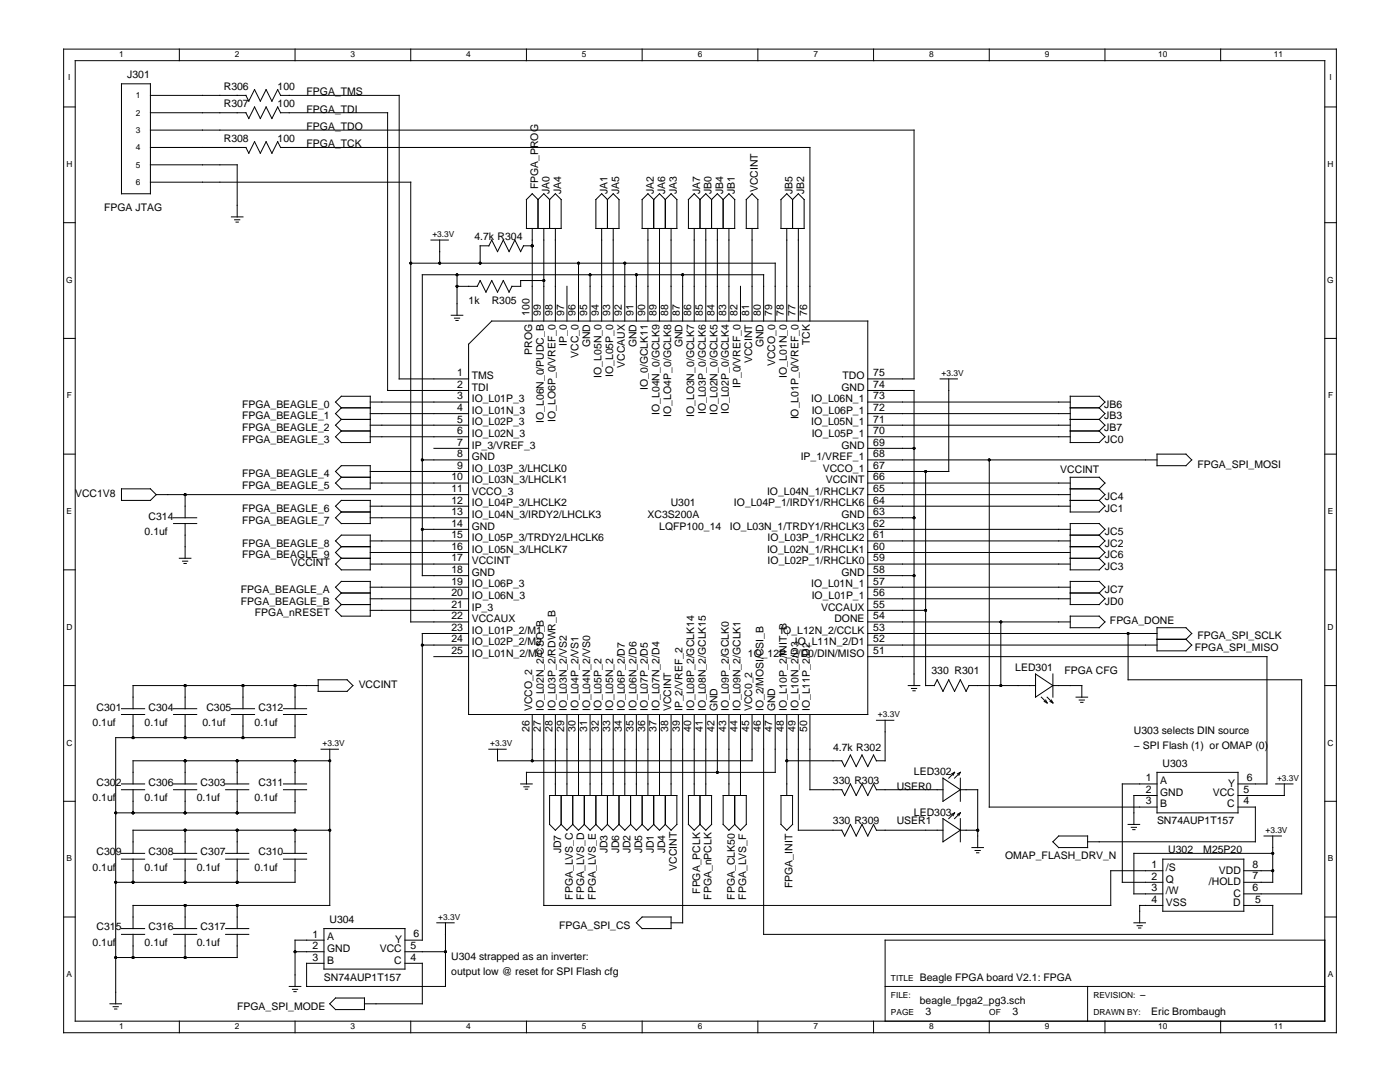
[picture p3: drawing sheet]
<svg xmlns="http://www.w3.org/2000/svg" width="279mm" height="216mm" viewBox="0 0 279 216" stroke-linecap="round" stroke-linejoin="round" font-family="sans-serif">
<g fill="none" stroke="#000" stroke-width=".2">
<path d="M12.7 9.8h254v196.3h-254zM15 12.1h249.4v191.7h-249.4zM24.2 16.7h5.8v22h-5.8zM30 19h19.1M35.8 9.8v2.3M49.1 19l.5 1.2 1.2-2.3 1.2 2.3 1.1-2.3 1.2 2.3 1.1-2.3 .6 1.1h23.7v56.6h13.8M58.9 9.8v2.3M82 9.8v2.3M105.1 9.8v2.3M128.2 9.8v2.3M151.2 9.8v2.3M174.3 9.8v2.3"/>
<path d="M197.4 9.8v2.3M220.5 9.8v2.3M243.6 9.8v2.3M12.7 21.3h2.3M30 36.4h52v87.7h11.5M30 32.9h17.3v10.4M30 29.4h19.1M30 26h152.4v49.6h-9.2M30 22.5h19.1M49.1 29.4l.5 1.2 1.2-2.3 1.2 2.3 1.1-2.3 1.2 2.3 1.1-2.3 .6 1.1h105.6v34.7M49.1 22.5l.5 1.2 1.2-2.4 1.2 2.4 1.1-2.4 1.2 2.4 1.1-2.4 .6 1.2h21.4v55.4h16.1M107.4 39.8l-1.2-1.1-1.1 1.1v5.8h6.9v-5.8l-1.2-1.1-1.1 1.1"/>
<path d="M107.4 39.8v5.8M107.4 39.8l1.1-1.1 1.2 1.1M109.7 39.8v5.8M120.1 38.7l1.1 1.1 1.2-1.1 1.1 1.1v5.8h-4.6v-5.8zM121.2 39.8v5.8M130.5 39.8l-1.2-1.1-1.1 1.1v5.8h6.9v-5.8l-1.2-1.1-1.1 1.1M130.5 39.8v5.8M130.5 39.8l1.1-1.1 1.2 1.1M132.8 39.8v5.8M139.7 39.8l-1.2-1.1-1.1 1.1v5.8h9.2v-5.8l-1.1-1.1-1.2 1.1M139.7 39.8v5.8M139.7 39.8l1.2-1.1 1.1 1.1"/>
<path d="M142 39.8v5.8M142 39.8l1.2-1.1 1.1 1.1M144.3 39.8v5.8M150.1 38.7l1.1 1.1v5.8h-2.3v-5.8zM155.9 39.8l1.1-1.1 1.2 1.1 1.1-1.1 1.2 1.1v5.8h-4.6zM158.2 39.8v5.8M264.4 21.3h2.3M12.7 44.4h2.3M46.2 43.3h2.3M46.8 43.9h1.1M47.1 44.3h.5M82 52.5h72.7v11.6"/>
<path d="M86 47.9h3.5M87.7 47.9v4.6M91.2 54.8v8.1M91.2 57.1h4.1l.5-1.1 1.2 2.3 1.1-2.3 1.2 2.3 1.1-2.3 1.2 2.3 .6-1.2M103.9 50.2l-1.1-2.3-1.2 2.3-1.2-2.3-1.1 2.3-1.2-2.3-.5 1.2h-1.8v3.4M106.2 45.6v18.5M106.2 49.1h-1.7l-.6 1.1M108.5 45.6v18.5M108.5 56h-4.6v1.1h-1.7M110.8 45.6v18.5M113.1 57.1v7M115.5 52.5v11.6"/>
<path d="M117.8 54.8v9.3M120.1 45.6v18.5M122.4 45.6v18.5M124.7 52.5v11.6M127 54.8v9.3M129.3 45.6v18.5M131.6 45.6v18.5M133.9 45.6v18.5M136.2 54.8v9.3M138.5 45.6v18.5M140.9 45.6v18.5M143.2 45.6v18.5"/>
<path d="M145.5 45.6v18.5M147.8 57.1v7M150.1 45.6v18.5M157 45.6v18.5M159.3 45.6v18.5M264.4 44.4h2.3M12.7 67.5h2.3M90.1 62.9h2.3M90.7 63.5h1M91 63.9h.4M93.5 68.7l4.6-4.6h75.1v78.5h-79.7zM152.4 64.1v-9.3h-68.1v60.1h9.2"/>
<path d="M173.2 77.9h9.2v58.9M187.6 75.6h3.5M189.3 75.6v18.5h-16.1M264.4 67.5h2.3M12.7 90.6h2.3M24.2 97.5h5.8l1.2 1.2-1.2 1.2h-5.8zM31.2 98.7h62.3M36.9 98.7v4.6M67 94.1l1.1-1.2h5.8v4.6h-5.8l-1.1-1.1 1.1-1.2zM68.1 95.2h5.8M68.1 81.4l-1.1-1.2 1.1-1.1h5.8v9.2h-5.8l-1.1-1.1 1.1-1.2M68.1 86h5.8"/>
<path d="M68.1 83.7h5.8M68.1 81.4l-1.1 1.1 1.1 1.2M68.1 81.4h5.8M68.1 83.7l-1.1 1.1 1.1 1.2M73.9 96.4h19.6M73.9 87.2h19.6M73.9 94.1h19.6M73.9 80.2h19.6M73.9 82.5h19.6M73.9 84.8h19.6M84.3 91.8h9.2M86.6 89.5h6.9"/>
<path d="M173.2 89.5h9.2M173.2 96.4h40.4M173.2 91.8h57.7M173.2 87.2h40.4M173.2 98.7h40.4M173.2 80.2h40.4M173.2 82.5h40.4M173.2 84.8h40.4M184.7 94.1v42.7h1.8l.5-1.2 1.2 2.4 1.1-2.4 1.2 2.4 1.2-2.4 1.1 2.4 .6-1.2h13.3M197.4 91.8v69.2h33.5M213.6 97.5h5.8M213.6 86h5.8"/>
<path d="M213.6 83.7h5.8M213.6 81.4h5.8M213.6 99.9h5.8M219.4 81.4l1.1-1.2-1.1-1.1h-5.8v9.2h5.8l1.1-1.1-1.1-1.2M219.4 97.5l1.1-1.1-1.1-1.2h-5.8v7h5.8l1.1-1.2-1.1-1.1M219.4 83.7l1.1 1.1-1.1 1.2M219.4 81.4l1.1 1.1-1.1 1.2M219.4 97.5l1.1 1.2-1.1 1.2M230.9 90.6h5.8l1.1 1.2-1.1 1.1h-5.8zM264.4 90.6h2.3M12.7 113.7h2.3M34.6 103.3h4.7"/>
<path d="M34.6 104.5h4.7M35.8 111.4h2.3M36.4 112h1.1M36.7 112.4h.5M36.9 104.5v6.9M67 101l1.1-1.1h5.8v4.6h-5.8l-1.1-1.2 1.1-1.1zM68.1 109.1l-1.1-1.2 1.1-1.1h5.8v6.9h-5.8l-1.1-1.1 1.1-1.2M68.1 118.3l-1.1-1.1 1.1-1.2h5.8v6.9h-5.8l-1.1-1.1 1.1-1.2M68.1 118.3h5.8M68.1 102.2h5.8M68.1 109.1h5.8M68.1 111.4h5.8"/>
<path d="M68.1 109.1l-1.1 1.1 1.1 1.2M68.1 118.3l-1.1 1.2 1.1 1.1M73.9 103.3h19.6M73.9 101h19.6M73.9 107.9h19.6M73.9 110.2h19.6M73.9 112.6h19.6M73.9 117.2h19.6M73.9 119.5h19.6M84.3 105.6h9.2M173.2 103.3h9.2M173.2 114.9h9.2"/>
<path d="M173.2 105.6h40.4M173.2 101h40.4M173.2 107.9h40.4M173.2 110.2h40.4M173.2 112.6h40.4M173.2 117.2h40.4M173.2 119.5h40.4M213.6 116h5.8l1.1 1.2-1.1 1.1 1.1 1.2-1.1 1.1h-5.8zM213.6 118.3h5.8M213.6 106.8h5.8M213.6 109.1h5.8M213.6 111.4h5.8"/>
<path d="M219.4 106.8l1.1-1.2-1.1-1.1h-5.8v9.2h5.8l1.1-1.1-1.1-1.2M219.4 106.8l1.1 1.1-1.1 1.2M219.4 109.1l1.1 1.1-1.1 1.2M264.4 113.7h2.3M12.7 136.8h2.3M36.9 136.8v4.6M48.5 136.8v4.6M58.9 136.8v4.6M63.5 136.8h-36.9v4.6M63.5 135.6h5.8l1.1 1.2-1.1 1.2h-5.8zM68.1 120.6h5.8M73.9 121.8h19.6"/>
<path d="M84.3 128.7h9.2M86.6 131h6.9M93.5 126.4h-9.2v61.2h-3.5M173.2 124.1h40.4M173.2 121.8h11.5M173.2 126.4h57.7M173.2 128.7h57.7M173.2 131h79.6v25.4h-5.7M181.3 136.8h2.3M181.9 137.4h1M182.2 137.8h.4M199.7 124.1v12.7"/>
<path d="M206.7 134.5l3.4 2.3-3.4 2.3zM207.8 139.1l1.2 1.2M208.4 140l.6 .3M208.7 139.7l.3 .6M209 139.1l1.1 1.2M209.6 140l.5 .3M209.8 139.7l.3 .6M210.1 136.8h5.8v2.3M210.1 134.5v4.6M213.6 122.9h5.8l1.1 1.2-1.1 1.2h-5.8zM214.7 139.1h2.4M215.4 139.7h1"/>
<path d="M225.1 126.4v9.2h34.7v42.8h-11.6M230.9 125.3h5.8l1.1 1.1-1.1 1.2 1.1 1.1-1.1 1.2h-5.8zM230.9 127.6h5.8M264.4 136.8h2.3M12.7 159.9h2.3M24.2 142.6h4.7M24.2 141.4h4.7M24.2 156.4h4.7M24.2 157.6h4.7M26.6 142.6v4.6M26.6 157.6v4.6M34.6 142.6h4.7"/>
<path d="M34.6 141.4h4.7M34.6 156.4h4.7M34.6 157.6h4.7M36.9 142.6v4.6M36.9 151.8v4.6M36.9 157.6v4.6M45 156.4h4.6M45 157.6h4.6M46.2 142.6h4.6M46.2 141.4h4.6M47.3 151.8v4.6M47.3 157.6v4.6"/>
<path d="M48.5 142.6v4.6M56.6 142.6h4.6M56.6 141.4h4.6M56.6 156.4h4.6M56.6 157.6h4.6M58.9 142.6v4.6h-35.8v53.1M58.9 151.8v4.6M58.9 157.6v4.6h-35.8M64.1 149.5h3.4M65.8 151.8h-39.2v4.6M65.8 149.5v31.2h-39.2v4.6M97.6 149.5h3.4"/>
<path d="M103.9 156.4h2.3M104.5 157h1.1M104.8 157.5h.5M106.2 142.6v9.2M108.5 142.6v38.1h113.2v-7h10.4M110.8 142.6v16.1M112 158.7v5.8M113.1 142.6v16.1M114.3 158.7v5.8M115.5 142.6v16.1M116.6 158.7v5.8M117.8 142.6v16.1"/>
<path d="M118.9 158.7v5.8M120.1 142.6v16.1M121.2 158.7v5.8M122.4 142.6v16.1M123.5 158.7v5.8M124.7 142.6v16.1M125.8 158.7v5.8M127 142.6v16.1M128.2 158.7v5.8M129.3 142.6v16.1M130.5 158.7v5.8M131.6 142.6v16.1"/>
<path d="M132.8 158.7v5.8M133.9 142.6v16.1M136.2 142.6v41.5h-2.3M137.4 158.7h4.6v5.8l-1.1 1.2-1.2-1.2-1.2 1.2-1.1-1.2zM138.5 142.6v16.1M139.7 158.7v5.8M140.9 142.6v16.1M143.2 142.6v11.5M144.3 158.7h4.6v5.8l-1.1 1.2-1.2-1.2-1.1 1.2-1.2-1.2zM145.5 142.6v16.1M146.6 158.7v5.8M147.8 142.6v16.1"/>
<path d="M150.1 142.6v9.2h-50.8v-2.3M152.4 142.6v43.8h101.6v-5.7h-5.8M154.7 142.6v11.5h-49.6v2.3M155.9 158.7h2.3v5.8l-1.2 1.2-1.1-1.2zM157 151.8h11l.6 1.2 1.1-2.3 1.2 2.3 1.1-2.3 1.2 2.3 1.1-2.3 .6 1.1M157 142.6v16.1M159.3 142.6v23.1h8.7l.6 1.1 1.1-2.3 1.2 2.3 1.1-2.3 1.2 2.3 1.1-2.3 .6 1.2h13.3M161.6 142.6v15h6.4l.6 1.1 1.1-2.3 1.2 2.3 1.1-2.3 1.2 2.3 1.1-2.3 .6 1.2h13.3M174.9 143.7h3.5M176.6 143.7v8.1h-1.7M188.2 155.3l3.5 2.3-3.5 2.3zM190.5 154.1l-1.2 1.2"/>
<path d="M190.5 154.1l-.3 .6M190.5 154.1l-.6 .3M191.7 157.6h3.4v11.5M191.7 155.3v4.6M191.7 154.1l-1.2 1.2M191.7 154.1l-.3 .6M191.7 154.1l-.6 .3M215.7 140.1h.4M230.9 154.1h16.2v8.1h-16.2zM230.9 158.7h-4.6v5.8M230.9 156.4h-6.9v19.7h8.1M254.6 156.4h3.4"/>
<path d="M256.3 156.4v2.3h-9.2M264.4 159.9h2.3M24.2 170.3h4.7M24.2 171.4h4.7M26.6 171.4v4.7M34.6 170.3h4.7M34.6 171.4h4.7M36.9 165.7v4.6M36.9 171.4v4.7M45 170.3h4.6M45 171.4h4.6M47.3 165.7v4.6"/>
<path d="M47.3 171.4v4.7M56.6 170.3h4.6M56.6 171.4h4.6M58.9 165.7v4.6M58.9 171.4v4.7h-35.8M65.8 165.7h-39.2v4.6M112 164.5l-1.2 1.2-1.1-1.2v-5.8h25.4v5.8l-1.2 1.2-1.1-1.2M112 164.5l1.1 1.2 1.2-1.2M114.3 164.5l1.2 1.2 1.1-1.2M116.6 164.5l1.2 1.2 1.1-1.2M118.9 164.5l1.2 1.2 1.1-1.2M121.2 164.5l1.2 1.2 1.1-1.2"/>
<path d="M123.5 164.5l1.2 1.2 1.1-1.2M125.8 164.5l1.2 1.2 1.2-1.2M128.2 164.5l1.1 1.2 1.2-1.2M130.5 164.5l1.1 1.2 1.2-1.2M188.2 163.4l3.5 2.3-3.5 2.3zM190.5 162.2l-.6 .3M190.5 162.2l-.3 .6M190.5 162.2l-1.2 1.2M191.7 165.7h3.4M191.7 163.4v4.6M191.7 162.2l-.6 .3M191.7 162.2l-.3 .6"/>
<path d="M191.7 162.2l-1.2 1.2M194 169.1h2.3M194.6 169.7h1M194.9 170.2h.4M210.1 168l1.2-1.2h5.8v2.3h-5.8zM225.1 164.5h2.3M225.8 165.1h1M226.1 165.5h.4M232.1 171.4h16.1v10.4h-16.1zM247.1 161h3.4v7h-33.4M248.2 173.7h5.8M252.3 166.8h3.4"/>
<path d="M254 170.3h-27.7v8.1h5.8M254 166.8v9.3h-5.8M12.7 183h2.3M24.2 185.3h4.7M24.2 186.4h4.7M26.6 186.4v4.7M34.6 185.3h4.7M34.6 186.4h4.7M36.9 180.7v4.6M36.9 186.4v4.7M45 185.3h4.6M45 186.4h4.6"/>
<path d="M47.3 180.7v4.6M47.3 186.4v4.7h-24.2M57.7 196.8h2.3M58.4 197.4h1M58.7 197.9h.4M58.9 189.9h5.8M64.7 187.6h-5.8v9.2M64.7 185.3h16.1v8.1h-16.1zM80.8 192.2h3.5v8.1h-11.6M80.8 189.9h8.1M87.2 184.1h3.4M88.9 184.1v12.7h-27.7v-4.6h3.5"/>
<path d="M127 184.1l1.2-1.1h5.7v2.3h-5.7zM176.6 196.8h87.8M217.1 196.8v7M226.3 184.1h2.3M226.9 184.7h1.1M227.2 185.2h.5M232.1 180.7h-4.7v3.4M264.4 187.6h-87.8v16.2M264.4 183h2.3M21.9 200.3h2.3M22.6 200.9h1M22.9 201.3h.4"/>
<path d="M35.8 203.8v2.3M58.9 203.8v2.3M65.8 200.3l1.2-1.2h5.7v2.4h-5.7zM82 203.8v2.3M105.1 203.8v2.3M128.2 203.8v2.3M151.2 203.8v2.3M174.3 203.8v2.3M197.4 203.8v2.3M220.5 203.8v2.3M243.6 203.8v2.3"/>
</g>
<g fill="#000">
<circle cx="82" cy="52.5" r=".29"/>
<circle cx="87.7" cy="52.5" r=".29"/>
<circle cx="91.2" cy="54.8" r=".29"/>
<circle cx="91.2" cy="57.1" r=".29"/>
<circle cx="95.8" cy="52.5" r=".29"/>
<circle cx="106.2" cy="49.1" r=".29"/>
<circle cx="108.5" cy="56" r=".29"/>
<circle cx="115.5" cy="52.5" r=".29"/>
<circle cx="117.8" cy="54.8" r=".29"/>
<circle cx="124.7" cy="52.5" r=".29"/>
<circle cx="127" cy="54.8" r=".29"/>
<circle cx="136.2" cy="54.8" r=".29"/>
<circle cx="36.9" cy="98.7" r=".29"/>
<circle cx="84.3" cy="91.8" r=".29"/>
<circle cx="182.4" cy="89.5" r=".29"/>
<circle cx="184.7" cy="94.1" r=".29"/>
<circle cx="197.4" cy="91.8" r=".29"/>
<circle cx="84.3" cy="105.6" r=".29"/>
<circle cx="182.4" cy="103.3" r=".29"/>
<circle cx="182.4" cy="114.9" r=".29"/>
<circle cx="36.9" cy="136.8" r=".29"/>
<circle cx="48.5" cy="136.8" r=".29"/>
<circle cx="58.9" cy="136.8" r=".29"/>
<circle cx="84.3" cy="128.7" r=".29"/>
<circle cx="184.7" cy="121.8" r=".29"/>
<circle cx="199.7" cy="124.1" r=".29"/>
<circle cx="199.7" cy="136.8" r=".29"/>
<circle cx="225.1" cy="126.4" r=".29"/>
<circle cx="26.6" cy="147.2" r=".29"/>
<circle cx="36.9" cy="147.2" r=".29"/>
<circle cx="36.9" cy="151.8" r=".29"/>
<circle cx="47.3" cy="151.8" r=".29"/>
<circle cx="48.5" cy="147.2" r=".29"/>
<circle cx="58.9" cy="151.8" r=".29"/>
<circle cx="65.8" cy="151.8" r=".29"/>
<circle cx="106.2" cy="151.8" r=".29"/>
<circle cx="143.2" cy="154.1" r=".29"/>
<circle cx="157" cy="151.8" r=".29"/>
<circle cx="23.1" cy="162.2" r=".29"/>
<circle cx="23.1" cy="176.1" r=".29"/>
<circle cx="26.6" cy="162.2" r=".29"/>
<circle cx="26.6" cy="176.1" r=".29"/>
<circle cx="36.9" cy="162.2" r=".29"/>
<circle cx="36.9" cy="176.1" r=".29"/>
<circle cx="36.9" cy="165.7" r=".29"/>
<circle cx="47.3" cy="162.2" r=".29"/>
<circle cx="47.3" cy="176.1" r=".29"/>
<circle cx="47.3" cy="165.7" r=".29"/>
<circle cx="58.9" cy="165.7" r=".29"/>
<circle cx="65.8" cy="165.7" r=".29"/>
<circle cx="195.1" cy="165.7" r=".29"/>
<circle cx="254" cy="170.3" r=".29"/>
<circle cx="254" cy="173.7" r=".29"/>
<circle cx="23.1" cy="191.1" r=".29"/>
<circle cx="26.6" cy="191.1" r=".29"/>
<circle cx="36.9" cy="191.1" r=".29"/>
<circle cx="36.9" cy="180.7" r=".29"/>
<circle cx="47.3" cy="180.7" r=".29"/>
<circle cx="58.9" cy="189.9" r=".29"/>
<circle cx="88.9" cy="189.9" r=".29"/>
</g>
<g font-size="2.1">
<text x="25.4" y="15.6">J301</text>
<text x="44.7" y="17.9">R306</text>
<text x="55.4" y="17.9">100</text>
<text x="44.7" y="21.3">R307</text>
<text x="55.4" y="21.3">100</text>
<text x="61.2" y="19">FPGA_TMS</text>
<text x="61.2" y="22.5">FPGA_TDI</text>
<text x="44.7" y="28.3">R308</text>
<text x="55.4" y="28.3">100</text>
<text x="61.2" y="26">FPGA_TDO</text>
<text x="61.2" y="29.4">FPGA_TCK</text>
<text x="107.4" y="37.8" transform="rotate(-90 107.4 37.8)">FPGA_PROG</text>
<text x="109.7" y="38.8" transform="rotate(-90 109.7 38.8)">JA0</text>
<text x="112" y="38.8" transform="rotate(-90 112 38.8)">JA4</text>
<text x="121.2" y="38.8" transform="rotate(-90 121.2 38.8)">JA1</text>
<text x="123.5" y="38.8" transform="rotate(-90 123.5 38.8)">JA5</text>
<text x="130.5" y="38.8" transform="rotate(-90 130.5 38.8)">JA2</text>
<text x="132.8" y="38.8" transform="rotate(-90 132.8 38.8)">JA6</text>
<text x="135.1" y="38.8" transform="rotate(-90 135.1 38.8)">JA3</text>
<text x="139.7" y="38.8" transform="rotate(-90 139.7 38.8)">JA7</text>
<text x="142" y="38.8" transform="rotate(-90 142 38.8)">JB0</text>
<text x="144.3" y="38.8" transform="rotate(-90 144.3 38.8)">JB4</text>
<text x="146.6" y="38.8" transform="rotate(-90 146.6 38.8)">JB1</text>
<text x="151.2" y="38.3" transform="rotate(-90 151.2 38.3)">VCCINT</text>
<text x="158.2" y="38.8" transform="rotate(-90 158.2 38.8)">JB5</text>
<text x="160.5" y="38.8" transform="rotate(-90 160.5 38.8)">JB2</text>
<text x="20.8" y="42.1">FPGA JTAG</text>
<text x="94.7" y="47.9">4.7k R304</text>
<text x="93.5" y="60.6">1k</text>
<text x="98.1" y="60.6">R305</text>
<text x="105.6" y="63" transform="rotate(-90 105.6 63)">100</text>
<text x="107.9" y="63" transform="rotate(-90 107.9 63)">99</text>
<text x="110.3" y="63" transform="rotate(-90 110.3 63)">98</text>
<text x="112.6" y="63" transform="rotate(-90 112.6 63)">97</text>
<text x="114.9" y="63" transform="rotate(-90 114.9 63)">96</text>
<text x="117.2" y="63" transform="rotate(-90 117.2 63)">95</text>
<text x="119.5" y="63" transform="rotate(-90 119.5 63)">94</text>
<text x="121.8" y="63" transform="rotate(-90 121.8 63)">93</text>
<text x="124.1" y="63" transform="rotate(-90 124.1 63)">92</text>
<text x="126.4" y="63" transform="rotate(-90 126.4 63)">91</text>
<text x="128.7" y="63" transform="rotate(-90 128.7 63)">90</text>
<text x="131" y="63" transform="rotate(-90 131 63)">89</text>
<text x="133.3" y="63" transform="rotate(-90 133.3 63)">88</text>
<text x="135.7" y="63" transform="rotate(-90 135.7 63)">87</text>
<text x="138" y="63" transform="rotate(-90 138 63)">86</text>
<text x="140.3" y="63" transform="rotate(-90 140.3 63)">85</text>
<text x="142.6" y="63" transform="rotate(-90 142.6 63)">84</text>
<text x="144.9" y="63" transform="rotate(-90 144.9 63)">83</text>
<text x="147.2" y="63" transform="rotate(-90 147.2 63)">82</text>
<text x="149.5" y="63" transform="rotate(-90 149.5 63)">81</text>
<text x="151.8" y="63" transform="rotate(-90 151.8 63)">80</text>
<text x="154.1" y="63" transform="rotate(-90 154.1 63)">79</text>
<text x="156.4" y="63" transform="rotate(-90 156.4 63)">78</text>
<text x="158.7" y="63" transform="rotate(-90 158.7 63)">77</text>
<text x="161.1" y="63" transform="rotate(-90 161.1 63)">76</text>
<text x="106.2" y="70.8" transform="rotate(-90 106.2 70.8)">PROG</text>
<text x="113.1" y="69" transform="rotate(-90 113.1 69)">IP_0</text>
<text x="115.5" y="71.4" transform="rotate(-90 115.5 71.4)">VCC_0</text>
<text x="117.8" y="69.3" transform="rotate(-90 117.8 69.3)">GND</text>
<text x="127" y="69.3" transform="rotate(-90 127 69.3)">GND</text>
<text x="136.2" y="69.3" transform="rotate(-90 136.2 69.3)">GND</text>
<text x="152.4" y="69.3" transform="rotate(-90 152.4 69.3)">GND</text>
<text x="161.6" y="68.9" transform="rotate(-90 161.6 68.9)">TCK</text>
<text x="91.3" y="77.4">2</text>
<text x="91.3" y="75.1">1</text>
<text x="94.2" y="78">TDI</text>
<text x="94.2" y="75.7">TMS</text>
<text x="120.1" y="75.4" transform="rotate(-90 120.1 75.4)">IO_L05N_0</text>
<text x="122.4" y="75.2" transform="rotate(-90 122.4 75.2)">IO_L05P_0</text>
<text x="124.7" y="73.4" transform="rotate(-90 124.7 73.4)">VCCAUX</text>
<text x="129.3" y="77.8" transform="rotate(-90 129.3 77.8)">IO_0/GCLK11</text>
<text x="147.8" y="77.4" transform="rotate(-90 147.8 77.4)">IP_0/VREF_0</text>
<text x="150.1" y="72.5" transform="rotate(-90 150.1 72.5)">VCCINT</text>
<text x="154.7" y="73" transform="rotate(-90 154.7 73)">VCCO_0</text>
<text x="157" y="75.4" transform="rotate(-90 157 75.4)">IO_L01N_0</text>
<text x="167.9" y="78">GND</text>
<text x="168.1" y="75.7">TDO</text>
<text x="174.3" y="75.1">75</text>
<text x="174.3" y="77.4">74</text>
<text x="48.3" y="81.4">FPGA_BEAGLE_0</text>
<text x="48.3" y="83.7">FPGA_BEAGLE_1</text>
<text x="91.3" y="82">4</text>
<text x="91.3" y="79.7">3</text>
<text x="94.2" y="82.6">IO_L01N_3</text>
<text x="94.2" y="80.3">IO_L01P_3</text>
<text x="131.6" y="82.8" transform="rotate(-90 131.6 82.8)">IO_L04N_0/GCLK9</text>
<text x="133.9" y="83.1" transform="rotate(-90 133.9 83.1)">IO_LO4P_0/GCLK8</text>
<text x="138.5" y="83.2" transform="rotate(-90 138.5 83.2)">IO_LO3N_0/GCLK7</text>
<text x="140.9" y="82.7" transform="rotate(-90 140.9 82.7)">IO_L03P_0/GCLK6</text>
<text x="143.2" y="82.8" transform="rotate(-90 143.2 82.8)">IO_L02N_0/GCLK5</text>
<text x="145.5" y="82.7" transform="rotate(-90 145.5 82.7)">IO_L02P_0/GCLK4</text>
<text x="159.3" y="83.7" transform="rotate(-90 159.3 83.7)">IO_L01P_0/VREF_0</text>
<text x="161.9" y="80.3">IO_L06N_1</text>
<text x="162" y="82.6">IO_L06P_1</text>
<text x="174.3" y="79.7">73</text>
<text x="174.3" y="82">72</text>
<text x="220.4" y="81.4">JB6</text>
<text x="220.4" y="83.7">JB3</text>
<text x="48.3" y="88.3">FPGA_BEAGLE_3</text>
<text x="48.3" y="86">FPGA_BEAGLE_2</text>
<text x="91.3" y="88.9">7</text>
<text x="91.3" y="86.6">6</text>
<text x="91.3" y="84.3">5</text>
<text x="94.2" y="89.5">IP_3/VREF_3</text>
<text x="94.2" y="87.2">IO_L02N_3</text>
<text x="94.2" y="84.9">IO_L02P_3</text>
<text x="108.5" y="84.4" transform="rotate(-90 108.5 84.4)">IO_L06N_0/PUDC_B</text>
<text x="110.8" y="84.2" transform="rotate(-90 110.8 84.2)">IO_LO6P_0/VREF_0</text>
<text x="161.9" y="84.9">IO_L05N_1</text>
<text x="162" y="87.2">IO_L05P_1</text>
<text x="167.9" y="89.5">GND</text>
<text x="174.3" y="86.6">70</text>
<text x="174.3" y="88.9">69</text>
<text x="174.3" y="84.3">71</text>
<text x="220.4" y="86">JB7</text>
<text x="220.5" y="88.3">JC0</text>
<text x="48.3" y="95.2">FPGA_BEAGLE_4</text>
<text x="90.1" y="95.9">10</text>
<text x="91.3" y="93.6">9</text>
<text x="91.3" y="91.3">8</text>
<text x="94.2" y="94.1">IO_L03P_3/LHCLK0</text>
<text x="94.2" y="91.8">GND</text>
<text x="159.8" y="91.8">IP_1/VREF_1</text>
<text x="164.2" y="94.1">VCCO_1</text>
<text x="174.3" y="91.3">68</text>
<text x="174.3" y="93.6">67</text>
<text x="174.3" y="95.9">66</text>
<text x="211.6" y="94.5">VCCINT</text>
<text x="239" y="93.3">FPGA_SPI_MOSI</text>
<text x="15" y="99.1">VCC1V8</text>
<text x="48.3" y="97.5">FPGA_BEAGLE_5</text>
<text x="90.1" y="100.5">12</text>
<text x="90.1" y="98.2">11</text>
<text x="94.2" y="96.4">IO_L03N_3/LHCLK1</text>
<text x="94.2" y="101.1">IO_L04P_3/LHCLK2</text>
<text x="94.2" y="98.8">VCCO_3</text>
<text x="133.9" y="101.1">U301</text>
<text x="146.5" y="101.1">IO_L04P_1/IRDY1/RHCLK6</text>
<text x="153.1" y="98.8">IO_L04N_1/RHCLK7</text>
<text x="164.8" y="96.4">VCCINT</text>
<text x="174.3" y="98.2">65</text>
<text x="174.3" y="100.5">64</text>
<text x="220.5" y="99.9">JC4</text>
<text x="28.9" y="106.8">0.1uf</text>
<text x="29.7" y="103.7">C314</text>
<text x="48.3" y="102.2">FPGA_BEAGLE_6</text>
<text x="48.3" y="104.5">FPGA_BEAGLE_7</text>
<text x="90.1" y="107.4">15</text>
<text x="90.1" y="105.1">14</text>
<text x="90.1" y="102.8">13</text>
<text x="94.2" y="108">IO_L05P_3/TRDY2/LHCLK6</text>
<text x="94.2" y="105.7">GND</text>
<text x="94.2" y="103.4">IO_L04N_3/IRDY2/LHCLK3</text>
<text x="129.3" y="103.4">XC3S200A</text>
<text x="131.6" y="105.7">LQFP100_14</text>
<text x="145.7" y="105.7">IO_L03N_1/TRDY1/RHCLK3</text>
<text x="153.2" y="108">IO_L03P_1/RHCLK2</text>
<text x="167.9" y="103.4">GND</text>
<text x="174.3" y="102.8">63</text>
<text x="174.3" y="105.1">62</text>
<text x="174.3" y="107.4">61</text>
<text x="220.5" y="102.2">JC1</text>
<text x="220.5" y="106.8">JC5</text>
<text x="48.3" y="109.1">FPGA_BEAGLE_8</text>
<text x="48.3" y="111.4">FPGA_BEAGLE_9</text>
<text x="58.1" y="112.9">VCCINT</text>
<text x="90.1" y="112">17</text>
<text x="90.1" y="109.7">16</text>
<text x="94.2" y="112.6">VCCINT</text>
<text x="94.2" y="110.3">IO_L05N_3/LHCLK7</text>
<text x="153.1" y="110.3">IO_L02N_1/RHCLK1</text>
<text x="153.2" y="112.6">IO_L02P_1/RHCLK0</text>
<text x="174.3" y="109.7">60</text>
<text x="174.3" y="112">59</text>
<text x="220.5" y="109.1">JC2</text>
<text x="220.5" y="113.7">JC3</text>
<text x="220.5" y="111.4">JC6</text>
<text x="48.1" y="118.3">FPGA_BEAGLE_A</text>
<text x="90.1" y="119">20</text>
<text x="90.1" y="116.7">19</text>
<text x="90.1" y="114.3">18</text>
<text x="94.2" y="119.5">IO_L06N_3</text>
<text x="94.2" y="117.2">IO_L06P_3</text>
<text x="94.2" y="114.9">GND</text>
<text x="161.9" y="117.2">IO_L01N_1</text>
<text x="162" y="119.5">IO_L01P_1</text>
<text x="167.9" y="114.9">GND</text>
<text x="174.3" y="114.3">58</text>
<text x="174.3" y="116.7">57</text>
<text x="174.3" y="119">56</text>
<text x="220.5" y="118.3">JC7</text>
<text x="48.1" y="120.6">FPGA_BEAGLE_B</text>
<text x="50.9" y="122.9">FPGA_nRESET</text>
<text x="90.1" y="125.9">23</text>
<text x="90.1" y="123.6">22</text>
<text x="90.1" y="121.3">21</text>
<text x="94.2" y="124.2">VCCAUX</text>
<text x="94.2" y="121.8">IP_3</text>
<text x="163.9" y="121.8">VCCAUX</text>
<text x="166.5" y="124.2">DONE</text>
<text x="174.3" y="121.3">55</text>
<text x="174.3" y="123.6">54</text>
<text x="174.3" y="125.9">53</text>
<text x="220.5" y="120.6">JD0</text>
<text x="221.5" y="124.5">FPGA_DONE</text>
<text x="90.1" y="130.5">25</text>
<text x="90.1" y="128.2">24</text>
<text x="94.2" y="131.1">IO_L01N_2/M0</text>
<text x="94.2" y="128.8">IO_L02P_2/M2</text>
<text x="94.2" y="126.5">IO_L01P_2/M1</text>
<text x="149.3" y="131.1">1O_12P_2/D0/DIN/MISO</text>
<text x="155.7" y="126.5">IO_L12N_2/CCLK</text>
<text x="158.6" y="128.8">IO_L11N_2/D1</text>
<text x="174.3" y="128.2">52</text>
<text x="174.3" y="130.5">51</text>
<text x="238.5" y="129.9">FPGA_SPI_MISO</text>
<text x="239" y="127.6">FPGA_SPI_SCLK</text>
<text x="71.6" y="137.2">VCCINT</text>
<text x="185.9" y="134.5">330 R301</text>
<text x="202.6" y="133.9">LED301</text>
<text x="212.4" y="134.5">FPGA CFG</text>
<text x="19.3" y="141.8">C301</text>
<text x="29.7" y="141.8">C304</text>
<text x="41.2" y="141.8">C305</text>
<text x="51.6" y="141.8">C312</text>
<text x="106.2" y="141.9" transform="rotate(-90 106.2 141.9)">VCCO_2</text>
<text x="108.5" y="141.9" transform="rotate(-90 108.5 141.9)">IO_L02N_2/CSO_B</text>
<text x="110.8" y="141.9" transform="rotate(-90 110.8 141.9)">IO_L03P_2/RDWR_B</text>
<text x="113.1" y="141.9" transform="rotate(-90 113.1 141.9)">IO_L03N_2/VS2</text>
<text x="115.5" y="141.9" transform="rotate(-90 115.5 141.9)">IO_L04P_2/VS1</text>
<text x="117.8" y="141.9" transform="rotate(-90 117.8 141.9)">IO_L04N_2/VS0</text>
<text x="120.1" y="141.9" transform="rotate(-90 120.1 141.9)">IO_L05P_2</text>
<text x="122.4" y="141.9" transform="rotate(-90 122.4 141.9)">IO_L05N_2</text>
<text x="124.7" y="141.9" transform="rotate(-90 124.7 141.9)">IO_L06P_2/D7</text>
<text x="127" y="141.9" transform="rotate(-90 127 141.9)">IO_L06N_2/D6</text>
<text x="129.3" y="141.9" transform="rotate(-90 129.3 141.9)">IO_L07P_2/D5</text>
<text x="131.6" y="141.9" transform="rotate(-90 131.6 141.9)">IO_L07N_2/D4</text>
<text x="133.9" y="141.9" transform="rotate(-90 133.9 141.9)">VCCINT</text>
<text x="136.2" y="141.9" transform="rotate(-90 136.2 141.9)">IP_2/VREF_2</text>
<text x="138.5" y="141.9" transform="rotate(-90 138.5 141.9)">IO_L08P_2/GCLK14</text>
<text x="140.9" y="141.9" transform="rotate(-90 140.9 141.9)">IO_L08N_2/GCLK15</text>
<text x="143.2" y="141.9" transform="rotate(-90 143.2 141.9)">GND</text>
<text x="145.5" y="141.9" transform="rotate(-90 145.5 141.9)">IO_L09P_2/GCLK0</text>
<text x="147.8" y="141.9" transform="rotate(-90 147.8 141.9)">IO_L09N_2/GCLK1</text>
<text x="150.1" y="141.9" transform="rotate(-90 150.1 141.9)">VCC0_2</text>
<text x="152.4" y="141.9" transform="rotate(-90 152.4 141.9)">IO_2/MOSI/CSI_B</text>
<text x="154.7" y="141.9" transform="rotate(-90 154.7 141.9)">GND</text>
<text x="157" y="141.9" transform="rotate(-90 157 141.9)">IO_L10P_2/INIT_B</text>
<text x="159.3" y="141.9" transform="rotate(-90 159.3 141.9)">IO_L10N_2/D3</text>
<text x="161.6" y="141.9" transform="rotate(-90 161.6 141.9)">IO_L11P_2/D2</text>
<text x="18.5" y="144.9">0.1uf</text>
<text x="28.9" y="144.9">0.1uf</text>
<text x="40.4" y="144.9">0.1uf</text>
<text x="50.8" y="144.9">0.1uf</text>
<text x="105.6" y="146" transform="rotate(-90 105.6 146)">26</text>
<text x="107.9" y="146" transform="rotate(-90 107.9 146)">27</text>
<text x="110.3" y="146" transform="rotate(-90 110.3 146)">28</text>
<text x="112.6" y="146" transform="rotate(-90 112.6 146)">29</text>
<text x="114.9" y="146" transform="rotate(-90 114.9 146)">30</text>
<text x="117.2" y="146" transform="rotate(-90 117.2 146)">31</text>
<text x="119.5" y="146" transform="rotate(-90 119.5 146)">32</text>
<text x="121.8" y="146" transform="rotate(-90 121.8 146)">33</text>
<text x="124.1" y="146" transform="rotate(-90 124.1 146)">34</text>
<text x="126.4" y="146" transform="rotate(-90 126.4 146)">35</text>
<text x="128.7" y="146" transform="rotate(-90 128.7 146)">36</text>
<text x="131" y="146" transform="rotate(-90 131 146)">37</text>
<text x="133.3" y="146" transform="rotate(-90 133.3 146)">38</text>
<text x="135.7" y="146" transform="rotate(-90 135.7 146)">39</text>
<text x="138" y="146" transform="rotate(-90 138 146)">40</text>
<text x="140.3" y="146" transform="rotate(-90 140.3 146)">41</text>
<text x="142.6" y="146" transform="rotate(-90 142.6 146)">42</text>
<text x="144.9" y="146" transform="rotate(-90 144.9 146)">43</text>
<text x="147.2" y="146" transform="rotate(-90 147.2 146)">44</text>
<text x="149.5" y="146" transform="rotate(-90 149.5 146)">45</text>
<text x="151.8" y="146" transform="rotate(-90 151.8 146)">46</text>
<text x="154.1" y="146" transform="rotate(-90 154.1 146)">47</text>
<text x="156.4" y="146" transform="rotate(-90 156.4 146)">48</text>
<text x="158.7" y="146" transform="rotate(-90 158.7 146)">49</text>
<text x="161.1" y="146" transform="rotate(-90 161.1 146)">50</text>
<text x="166.3" y="149.9">4.7k R302</text>
<text x="226.3" y="146.5">U303 selects DIN source</text>
<text x="226.3" y="149.5">− SPI Flash (1) or OMAP (0)</text>
<text x="182.4" y="154.7">LED302</text>
<text x="228.7" y="155.9">1</text>
<text x="232" y="153">U303</text>
<text x="248.8" y="155.8">6</text>
<text x="18.5" y="159.9">0.1uf</text>
<text x="19.3" y="156.8">C302</text>
<text x="28.9" y="159.9">0.1uf</text>
<text x="29.7" y="156.8">C306</text>
<text x="39.3" y="159.9">0.1uf</text>
<text x="40" y="156.8">C303</text>
<text x="50.8" y="159.9">0.1uf</text>
<text x="51.6" y="156.8">C311</text>
<text x="166.2" y="156.4">330 R303</text>
<text x="179" y="157.6">USER0</text>
<text x="228.7" y="158.2">2</text>
<text x="228.7" y="160.5">3</text>
<text x="231.5" y="156.5">A</text>
<text x="231.5" y="158.8">GND</text>
<text x="231.5" y="161.1">B</text>
<text x="242" y="158.8">VCC</text>
<text x="244.9" y="161.1">C</text>
<text x="245.1" y="157">Y</text>
<text x="248.2" y="160.5">4</text>
<text x="248.2" y="158.2">5</text>
<text x="166.2" y="164.5">330 R309</text>
<text x="179" y="164.5">USER1</text>
<text x="182.4" y="162.8">LED303</text>
<text x="230.9" y="164.5">SN74AUP1T157</text>
<text x="18.5" y="173.7">0.1uf</text>
<text x="19.3" y="170.7">C309</text>
<text x="28.9" y="173.7">0.1uf</text>
<text x="29.7" y="170.7">C308</text>
<text x="39.3" y="173.7">0.1uf</text>
<text x="40" y="170.7">C307</text>
<text x="50.8" y="173.7">0.1uf</text>
<text x="51.6" y="170.7">C310</text>
<text x="112" y="170.3" transform="rotate(-90 112 170.3)">JD7</text>
<text x="121.2" y="170.3" transform="rotate(-90 121.2 170.3)">JD3</text>
<text x="123.5" y="170.3" transform="rotate(-90 123.5 170.3)">JD6</text>
<text x="125.8" y="170.3" transform="rotate(-90 125.8 170.3)">JD2</text>
<text x="128.2" y="170.3" transform="rotate(-90 128.2 170.3)">JD5</text>
<text x="130.5" y="170.3" transform="rotate(-90 130.5 170.3)">JD1</text>
<text x="132.8" y="170.3" transform="rotate(-90 132.8 170.3)">JD4</text>
<text x="135.1" y="173.7" transform="rotate(-90 135.1 173.7)">VCCINT</text>
<text x="200.6" y="171.4">OMAP_FLASH_DRV_N</text>
<text x="229.8" y="173.2">1</text>
<text x="232.7" y="173.8">/S</text>
<text x="233.2" y="170.3">U302</text>
<text x="240.1" y="170.3">M25P20</text>
<text x="250" y="173.2">8</text>
<text x="114.3" y="179.5" transform="rotate(-90 114.3 179.5)">FPGA_LVS_C</text>
<text x="116.6" y="179.5" transform="rotate(-90 116.6 179.5)">FPGA_LVS_D</text>
<text x="118.9" y="179.5" transform="rotate(-90 118.9 179.5)">FPGA_LVS_E</text>
<text x="139.7" y="178.4" transform="rotate(-90 139.7 178.4)">FPGA_PCLK</text>
<text x="142" y="179.5" transform="rotate(-90 142 179.5)">FPGA_nPCLK</text>
<text x="146.6" y="179.5" transform="rotate(-90 146.6 179.5)">FPGA_CLK50</text>
<text x="148.9" y="179.5" transform="rotate(-90 148.9 179.5)">FPGA_LVS_F</text>
<text x="158.2" y="177.2" transform="rotate(-90 158.2 177.2)">FPGA_INIT</text>
<text x="229.8" y="175.5">2</text>
<text x="229.8" y="177.8">3</text>
<text x="232.7" y="176.1">Q</text>
<text x="232.7" y="178.4">/W</text>
<text x="241.3" y="176.6">/HOLD</text>
<text x="243.2" y="174.3">VDD</text>
<text x="246.1" y="178.9">C</text>
<text x="250" y="175.5">7</text>
<text x="250" y="177.8">6</text>
<text x="19.3" y="185.7">C315</text>
<text x="29.7" y="185.7">C316</text>
<text x="40" y="185.7">C317</text>
<text x="65.8" y="184.1">U304</text>
<text x="111.6" y="185.3">FPGA_SPI_CS</text>
<text x="229.8" y="180.2">4</text>
<text x="232.7" y="180.7">VSS</text>
<text x="246.1" y="180.7">D</text>
<text x="250.5" y="180.2">5</text>
<text x="18.5" y="188.8">0.1uf</text>
<text x="28.9" y="188.8">0.1uf</text>
<text x="39.3" y="188.8">0.1uf</text>
<text x="62.4" y="187.1">1</text>
<text x="62.4" y="189.4">2</text>
<text x="62.4" y="191.7">3</text>
<text x="65.3" y="187.7">A</text>
<text x="65.3" y="190">GND</text>
<text x="75.8" y="190">VCC</text>
<text x="78.9" y="188.2">Y</text>
<text x="81.9" y="191.7">4</text>
<text x="81.9" y="189.4">5</text>
<text x="82.5" y="187">6</text>
<text x="90.1" y="191.5">U304 strapped as an inverter:</text>
<text x="64.7" y="195.7">SN74AUP1T157</text>
<text x="65.3" y="192.3">B</text>
<text x="78.7" y="192.3">C</text>
<text x="90.1" y="194.5">output low @ reset for SPI Flash cfg</text>
<text x="183.6" y="195.7">Beagle FPGA board V2.1: FPGA</text>
<text x="47.3" y="201.5">FPGA_SPI_MODE</text>
<text x="183.6" y="200.3">beagle_fpga2_pg3.sch</text>
<text x="184.7" y="202.6">3</text>
<text x="202" y="202.6">3</text>
<text x="227.4" y="199.1">−</text>
<text x="229.8" y="202.6">Eric Brombaugh</text>
</g>
<g font-size="1.7">
<text x="23.8" y="11.4">1</text>
<text x="46.9" y="11.4">2</text>
<text x="70" y="11.4">3</text>
<text x="93.1" y="11.4">4</text>
<text x="116.1" y="11.4">5</text>
<text x="139.2" y="11.4">6</text>
<text x="162.3" y="11.4">7</text>
<text x="185.4" y="11.4">8</text>
<text x="208.5" y="11.4">9</text>
<text x="231.1" y="11.4">10</text>
<text x="254.2" y="11.4">11</text>
<text x="13.6" y="16">I</text>
<text x="265.3" y="16">I</text>
<text x="27.1" y="19.6">1</text>
<text x="27.1" y="23.1">2</text>
<text x="27.1" y="26.5">3</text>
<text x="13.3" y="33.3">H</text>
<text x="27.1" y="33.5">5</text>
<text x="27.1" y="30">4</text>
<text x="264.9" y="33.3">H</text>
<text x="27.1" y="36.9">6</text>
<text x="86.3" y="47.3">+3.3V</text>
<text x="13.2" y="56.4">G</text>
<text x="264.9" y="56.4">G</text>
<text x="187.9" y="75">+3.3V</text>
<text x="13.3" y="79.5">F</text>
<text x="265" y="79.5">F</text>
<text x="13.3" y="102.6">E</text>
<text x="265" y="102.6">E</text>
<text x="13.3" y="125.7">D</text>
<text x="264.9" y="125.7">D</text>
<text x="175.2" y="143.1">+3.3V</text>
<text x="13.3" y="148.8">C</text>
<text x="64.4" y="148.9">+3.3V</text>
<text x="97.8" y="148.9">+3.3V</text>
<text x="264.9" y="148.8">C</text>
<text x="254.9" y="155.8">+3.3V</text>
<text x="252.6" y="166.2">+3.3V</text>
<text x="13.3" y="171.9">B</text>
<text x="265" y="171.9">B</text>
<text x="87.5" y="183.6">+3.3V</text>
<text x="13.3" y="195">A</text>
<text x="177.8" y="195.7">TITLE</text>
<text x="265" y="195">A</text>
<text x="177.8" y="199.1">FILE:</text>
<text x="177.8" y="202.6">PAGE</text>
<text x="197.4" y="202.6">OF</text>
<text x="218.2" y="199.1">REVISION:</text>
<text x="218.2" y="202.6">DRAWN BY:</text>
<text x="23.8" y="205.3">1</text>
<text x="46.9" y="205.3">2</text>
<text x="70" y="205.3">3</text>
<text x="93.1" y="205.3">4</text>
<text x="116.1" y="205.3">5</text>
<text x="139.2" y="205.3">6</text>
<text x="162.3" y="205.3">7</text>
<text x="185.4" y="205.3">8</text>
<text x="208.5" y="205.3">9</text>
<text x="231.1" y="205.3">10</text>
<text x="254.2" y="205.3">11</text>
</g>
</svg>
